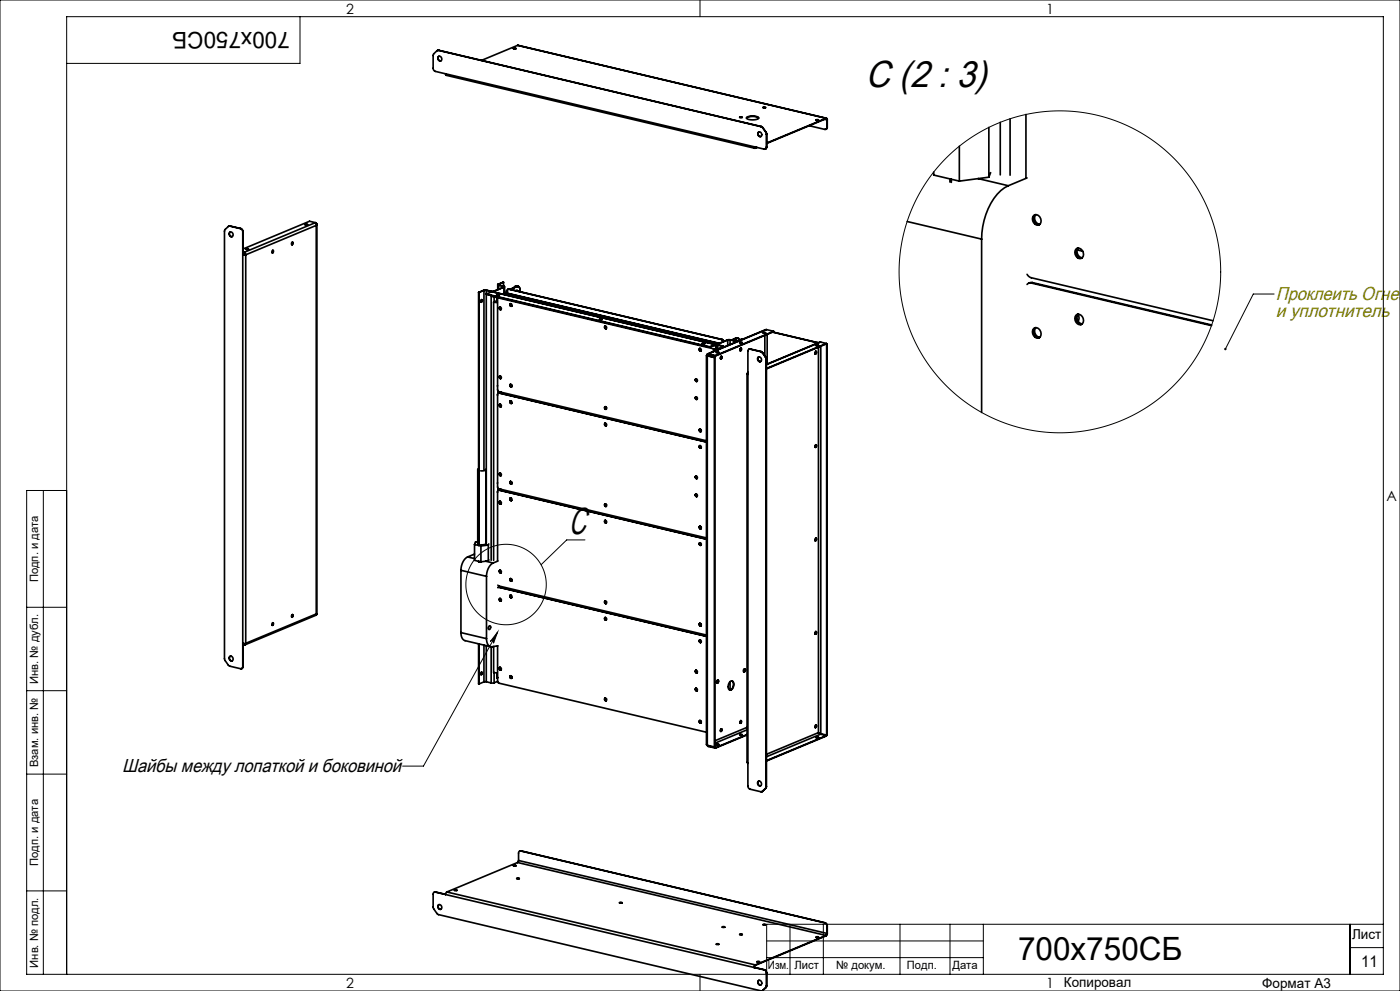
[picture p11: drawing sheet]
<svg xmlns="http://www.w3.org/2000/svg" width="420mm" height="297mm" viewBox="0 0 420 297" stroke-linecap="round" stroke-linejoin="round" font-family="sans-serif">
<g fill="none" stroke="#000" stroke-width=".3">
<path d="M0 0h420v297h-420zM90 5v14h-70M210 0v5M382.2 88.1h-6.2l-8.4 16.5M13 147v145M20 147h-12v145h407v-287h-395v287M175.5 161.8h-5.5l-7.7 7.5M8 182h12M149.3 189.4l-1.2 3.4a.54 .54 0 0 0-.3-.7 .54 .54 0 0 0-.7 .1zM149.3 189.4l-22.3 40.2h-6.2M8 207h12M8 232h12"/>
<path d="M8 267h12M237 277v15M247 277v15M270 277v15M285 277v15M295 277v15M405 277v15M415 277h-185v15M210 292v5M230 287h65M230 282h65M405 284h10"/>
<circle cx="318" cy="81.5" r="48.2"/>
<circle cx="151.8" cy="175.2" r="12.1"/>
</g>
<path d="M149.3 189.4l-1.2 3.4a.54 .54 0 0 0-.3-.7 .54 .54 0 0 0-.7 .1zM367.4 104.3l-.1 .4 .1 .2 .2-.3-.2 .3a.36 .36 0 0 0 .6-.3 .36 .36 0 0 0-.6-.3z" fill="#000"/>
<g fill="none" stroke="#000" stroke-width=".5">
<path d="M131.6 15.1l-.5 .1-1.1 1.3v4.1l.6 .8 98.7 23.3a.56 .56 0 0 0 .6-.6M131.6 15.1l96.7 22.9M131.6 15.1h-.4M131.6 15.1h.1M131.6 15.1l96.8 22.8M131.7 16.9a.79 .79 0 0 0-.2 .9 .79 .79 0 0 0 .8 .4M154 14.5h.1a.36 .36 0 0 1 .4-.2 .36 .36 0 0 1 .2 .3zM154.1 14.6h.7M155.3 13.6l92.6 21.8M155.3 13.6l-10.8 4.5M155.4 13.6h-.1M133.7 22.1l.2 .5 92.5 21.8"/>
<path d="M221.9 35.1h.1a.36 .36 0 0 1 .3-.2 .36 .36 0 0 1 .3 .3zM221.9 35.2h.7M223.9 35.4a3.5 3.5 0 0 1 3.7 0M224.1 35.1l.8-.3h1.3a.98 .98 0 0 1 1.3 .7 3.4 3.4 0 0 1-3.6-.2zM227.7 39.5a.79 .79 0 0 0-.2 .9 .79 .79 0 0 0 .8 .5M228.3 38l.5 .3M228.4 37.9l.5 .4M228.4 37.9l-.1 .1M228.8 38.3l.9 1.3M228.9 38.3h-.1M228.9 38.3l.9 1.3M228.9 32.2l.1-.1a.36 .36 0 0 1 .4-.1 .36 .36 0 0 1 .2 .3z"/>
<path d="M228.9 32.3h.8M229.7 39.6l.2 .6M229.8 39.6l.2 .6M229.8 39.6h-.1M242.8 37.7l4.6 1.1a.56 .56 0 0 0 .7-.7M244.8 35.9h.1a.36 .36 0 0 1 .3-.1 .36 .36 0 0 1 .3 .2zM244.8 36h.7M247.4 35.8l.7 .1M247.8 35.5h.3l.1 .4M247.8 35.6l.3 .3M247.8 35.5v.1M247.8 35.5l-17.8 7.4"/>
<path d="M247.8 35.6l-17.8 7.4M248.1 35.9v2.2M248.2 38.1l-.4 .7M248.2 35.9v2.2M248.2 35.9h-.1M248.2 38.1h-.1M296.7 38.2v14.9M300.1 36.7v15.7M303 35.6v16.9M307.8 34.3v18.9M226.2 44l.1 .4h.3M226.3 44l.3 .3"/>
<path d="M226.4 44.2l.2 .1M226.6 44.3v.1M226.9 44.2l-.3 .1M227.1 44.2l-.5 .2M229.9 40.2v3.9M230 44l-.4 .7M230 40.2v3.8M230 40.2h-.1M230 44l-.1 .1M280.1 51.6v.9l7.7 1.8M285 53.6v1M285.4 53.7v1"/>
<path d="M287.8 43.8v10.5M293.5 53.5l9 2.2M293.5 53.5l-5.7 .8M296.7 53.1l-3.2 .4M297.2 51.7l-.5 1.4M302.5 55.7a15.3 15.3 0 0 0-7.3 10.4l-.6 3.7-.1 1.9M308.1 53.3l-5.6 2.4M68.9 69.7a.66 .66 0 0 1 1 .4 .66 .66 0 0 1-.7 .8l-.5-.7zM69 67.8h-.5l-1 1-.2 .5v128.1l.2 .5 1.3 1.7 3.4 .8a.56 .56 0 0 0 .6-.6M69 67.8l3.2 .7M69 67.7l-.4 .1M69 67.7v.1"/>
<path d="M69 67.7l3.2 .8M69.1 69.5a.79 .79 0 0 0-.2 .9 .79 .79 0 0 0 .8 .5M72.2 68.5l.4 .4 .2 .6M72.2 68.5l.5 .3 .2 .6M72.2 68.5h.1M72.8 69.5v130.3M72.9 69.4l-.1 .1M72.9 69.4v7M72.9 75.6h.3M72.9 75.7l.3 .1M73.2 75.6l.5 .8M73.2 75.8l.4 .5"/>
<path d="M73.2 75.6v.2M73.6 76.3l-.7 .1M73.6 76.3l.1 .1M73.7 76.4h-.8M73.7 76.4v116.4M73.8 74.6h.1a.36 .36 0 0 1 .3-.2 .36 .36 0 0 1 .3 .3zM73.8 74.7h.7M81.7 75.1l.1-.1a.34 .34 0 0 1 .2 .5 .34 .34 0 0 1-.4 .1zM81.8 75l.1 .4-.2 .4M87.6 72.6h.1a.34 .34 0 0 1 .2 .4 .34 .34 0 0 1-.4 .2zM87.7 72.6l.1 .4-.3 .3M91.5 67.3l.1-.1a.36 .36 0 0 1 .3-.1 .36 .36 0 0 1 .3 .3z"/>
<path d="M91.5 67.4h.7M94.6 66.7l.4 .3-.1 .5M94.6 66.7l-21.4 8.9M94.6 66.7l-1.7-.4-20 8.3M94.9 67.5l-21.2 8.9M94.9 67.5v116.5M94.9 66.9v.6M95 67.2v116.9M272.1 66.4l22.4 5.3M294.5 71.7v51.9M310.1 64.6a1.6 1.6 0 0 1 2.1 .8 1.6 1.6 0 0 1-.7 2.1 1.77 1.77 0 0 1-1.6-1 1.77 1.77 0 0 1 .2-1.9zM310.6 64.3a1.76 1.76 0 0 0-.4 1.9 1.76 1.76 0 0 0 1.6 1.1"/>
<path d="M310.7 64.3a1.82 1.82 0 0 0 1.3 2.9M322.8 74.6a1.6 1.6 0 0 1 2.1 .8 1.6 1.6 0 0 1-.6 2.1 1.77 1.77 0 0 1-1.7-1 1.77 1.77 0 0 1 .2-1.9zM323.2 74.9l1.6 .4M323.3 74.4a1.76 1.76 0 0 0-.4 1.9 1.76 1.76 0 0 0 1.6 1.1M323.5 74.4a1.82 1.82 0 0 0 1.2 2.9M143.6 87.6l.1 .1M143.6 87.6v75.9M143.7 87.7v75.8M144.3 89.9l.1-.1a.34 .34 0 0 1 .3 .4 .34 .34 0 0 1-.5 .2zM144.5 89.8l.1 .4-.3 .4M145.1 87h.1M145.1 87l-1.5 .6"/>
<path d="M145.2 87l-1.5 .7M145.2 87v53.7M145.9 87h-.7M145.9 87l1.4 .3M145.9 87v75.8M145.9 88.1l67 15.8M145.9 88.1l67 16M146 87h-.9M146 87l1.4 .3M146 87h-.1M147.3 87.3v.2M147.3 88.6v79.3"/>
<path d="M147.4 87.3h-.1M147.6 87.4l67.1 15.8M147.6 87.4l-1.7 .7M147.7 87.4h-.1M147.9 88.7v.2l66.9 15.8M148.1 90.5l1.1 .1M148.1 90.5v77.4M148.1 87.3h-.7M148.1 87.3h.1M148.2 87.3h-.9M148.2 87.3v.2M148.2 89v1.5"/>
<path d="M149 88.4l.1-.1a.36 .36 0 0 1 .4-.1 .36 .36 0 0 1 .2 .3zM149 88.5h.8M149.1 89.2v1.3M149.1 90.2l-1 .3M149.2 89.2l.1 .2M149.3 89.2v27.6l.2 .5 62.4 14.8M149.3 85.3v1.5M149.4 85.2l-.1 .1 .3 .2M149.4 85.2h.2M149.6 85.2v.3M149.6 85.2v1.5M149.6 85.5l1.5 .3"/>
<path d="M149.9 92.1v.3l.4 .4-.4-.3zM151.1 84.6l-1.7 .6M151.1 84.6l-1.5 .6M151.1 84.6l-.1 1.5M151.1 85.8l.3 .1-.2 .2M151.1 85.8v.2M151.1 86l-3 1.3M151.1 86l.1 .1M151.2 86.1l-3 1.2M151.2 86.1v1.8M151.3 87.9h.1M151.3 87.9l-.6 .2"/>
<path d="M151.4 85.9v2M151.4 87.9l-.6 .3M151.4 87.9v.1M151.5 87.8l.2 .1M151.5 87.8l-.2 .1M151.5 87.8l.1 .1M151.6 87.9h-.2M151.6 87.9h.1M151.8 87.8l64 15.1M151.8 87.8l-.8 .4M151.9 87.2l-.1 .6M152.1 87.1l-.1 .1 .2 .2"/>
<path d="M152.1 87.1h.1M152.2 87.1v.2M152.2 87v.9M152.2 87.1h.1M152.2 87l-.1 .1M152.6 86.7l-.4 .3M152.6 86.7l64 15.1M152.7 86.6l-.3 .1M152.7 86.6l-.1 .1M152.7 86.6l64 15.1M153.1 91l-.1 .5 .5 .3a.44 .44 0 0 1-.4-.3 .44 .44 0 0 1 .1-.5zM153.2 91v.5"/>
<path d="M153.2 91l-.1 .4 .4 .3M154.6 85.8l-.5 .5M154.6 85.8l.2 .1M154.8 85.8h.6M154.8 85.8h-.2M154.8 85.8h.2M154.8 85.9l-.2 .1M154.9 87.2l.2-.2 .2 .2M154.9 87.2h.1M154.9 85.9h.1M154.9 85.9l-1.9 .8M155 85.8a.89 .89 0 0 1 1 1.2v.4a1.07 1.07 0 0 0-1-1.5"/>
<path d="M155 85.8l-.2 .1M155 85.9l-1.9 .8M155.1 87l.1 .2zM155.4 85.9h-.5M179.8 95.7l.1-.1a.36 .36 0 0 1 .4-.1 .36 .36 0 0 1 .3 .3zM179.9 95.7h.7M181.6 97.7a.44 .44 0 0 0-.1 .5 .44 .44 0 0 0 .4 .3M181.6 97.7l-.1 .4 .4 .3M228.9 99.7h.1a.36 .36 0 0 1 .4-.2 .36 .36 0 0 1 .2 .3zM228.9 99.8h.8M229.4 99.8v.1M229.7 98.8l-17.4 7.3"/>
<path d="M229.9 98.8h-.2M229.9 98.8l2.2 .5M229.9 98.8l-17.4 7.3M231.8 99.5l13.4 3.2M231.9 99.5l13.4 3.2M232.1 99.3l-17.5 7.3M232.1 99.3l-17.5 7.4M308.1 82.2l.7 .7 .6 .3 54.5 12.9M309.4 84.8h-.6l-.7 .5M309.4 84.8l54 12.8M309.7 84.7l-1.1 .2M309.7 84.7l-.3 .1"/>
<path d="M309.7 84.7l53.8 12.7M310.1 98.5a1.6 1.6 0 0 1 2.1 .7 1.6 1.6 0 0 1-.7 2.1 1.77 1.77 0 0 1-1.6-1 1.77 1.77 0 0 1 .2-1.8zM310.6 98.2a1.76 1.76 0 0 0-.4 1.9 1.76 1.76 0 0 0 1.6 1.1M310.7 98.2a1.82 1.82 0 0 0 1.3 2.9M322.8 94.4a1.6 1.6 0 0 1 2.1 .8 1.6 1.6 0 0 1-.6 2.1 1.77 1.77 0 0 1-1.7-1 1.77 1.77 0 0 1 .2-1.9zM323.2 94.3a1.79 1.79 0 0 0 1.3 2.9 1.76 1.76 0 0 1-1.6-1.1 1.76 1.76 0 0 1 .4-1.9zM323.4 94.2a1.77 1.77 0 0 1 0 2.1M323.5 94.2a1.82 1.82 0 0 0 1.2 2.9M149.2 118.4l.1 .1M149.3 115.6l-.1 .1M149.5 117.3v.5h.3M149.6 117.4v.4"/>
<path d="M149.7 117.8l-.4 .4v27.7l.2 .5 62.4 14.8M149.7 117.8l62.2 14.7M149.8 117.8h-.1M149.8 117.8l62.1 14.6M149.9 112.7v.4l.4 .3-.4-.3zM150.1 117.5l-.5 .2M150.2 117.5l-.5 .2M150.4 117.6l-.6 .2M153.1 115.3l.4 .1M153.2 115.2a.44 .44 0 0 0-.1 .5 .44 .44 0 0 0 .4 .2M153.2 115.2l-.1 .4 .4 .3M208.7 119v.4l.4 .3a.44 .44 0 0 1-.4-.3 .44 .44 0 0 1 .1-.5z"/>
<path d="M208.8 113.6a.44 .44 0 0 0-.1 .4 .44 .44 0 0 0 .4 .3M208.8 113.5v.5l.3 .3M208.8 118.9v.4l.3 .3M209.2 114.2h.1M209.9 104.5l.1-.1a.44 .44 0 0 0-.1 .5 .44 .44 0 0 0 .4 .3l-.5-.3zM210 104.4l-.1 .4 .4 .4M210.7 102.9a.36 .36 0 0 1 .4-.2 .36 .36 0 0 1 .3 .3zM210.7 103h.7M211.9 106.6v116.5l.3 .3M212.1 106.5l.1 .1M212.1 106.5h.1M212.2 106.5v.1"/>
<path d="M212.2 106.5v116.9M212.2 106.6l2.2 .5M212.5 106.1h-.3l-.1 .4M212.5 106.2l-.3 .3M212.5 106.1l2.1 .5M212.5 106.2l2.1 .5M212.5 106.1v.1M212.8 106.3l-.6 .2M212.9 103.9v.2M214.1 104.5v.8M214.1 103.6l.7 .1M214.1 104.6v.7"/>
<path d="M214.4 104.6l-.1 .1M214.4 104.6l-.3 .2M214.4 107.1l-.1 116.8M214.5 103.4l.3 .3M214.5 103.3h.3l.1 .4M214.5 103.3l-1.6 .6M214.5 103.3v.1M214.5 103.4l-1.6 .7M214.6 106.6v.1M214.8 103.3l.3 .1M214.8 103.7v1M214.9 105.6v-.1a.36 .36 0 0 1 .4-.1 .36 .36 0 0 1 .3 .3z"/>
<path d="M214.9 104.5l.1 .4M214.9 103.7h-.1M214.9 103.7h.1M214.9 104.5h.1M214.9 104.5l.2 .1M214.9 103.7l-.1 1M214.9 105.7h.7M215.1 103.5l-.2 .2M215.1 103.2v1.7M215.2 103.1l-.1 .2 .2 .1M215.2 103.1l.1 .1M215.3 103.2l.1 .2"/>
<path d="M215.3 103.2v1.6M215.3 103.4l1.5 .4M215.4 104.6v.2M215.4 104.6h.1M215.4 103.4h-.1M215.4 103.4l1.5 .3M215.5 104.6v.1M216.3 106.9l.1-.1a.34 .34 0 0 1 .2 .4 .34 .34 0 0 1-.5 .2zM216.3 106.8l-.1 .7M216.4 106.8l.1 .4-.3 .4M216.6 101.8l.4 .6M216.7 101.7l.4 .6"/>
<path d="M216.7 101.7l-.1 .1M216.8 103.8l.1 .2M216.8 103.8v.2M216.9 103.7l.2 .2-.1 .1M216.9 103.7l-.1 .1M216.9 104l-1.5 .6M216.9 104h.1M217 102.4h.1M217 104l-1.5 .6M217 104v.1M217.1 102.3l-.1 .1M217.1 102.3v.1"/>
<path d="M217.1 103.9v.1M218.2 101.9l-3 1.2M218.2 101.9h.1M218.3 101.9l-3 1.3M218.3 101.9v1.6M219 101.9h-.7M219 101.9h-.8M219 101.9l1.6 .3M219 101.9v1.3M220.4 101.6l-.9 .3M220.5 102.2v.4M220.6 102.2h-.1"/>
<path d="M220.6 101.4h.1M220.8 101.4h-.2M220.8 101.4h.7M220.8 101.4h.3M220.8 101.4l-1.4 .5M220.9 101.5l-.5 .1-.4 .4M220.9 101.5l-.6 .6M221.1 101.4l.6 .1 .3 .4M221.1 101.4l-.2 .1M221.3 102.2h-.7M221.3 102.2h.1M221.4 102.2h-.9"/>
<path d="M221.4 102.2v.1M221.9 102.6h.1a.36 .36 0 0 1 .3-.1 .36 .36 0 0 1 .3 .3zM221.9 102.7h.7M222.1 104.5v.5M222.1 104.4l.1-.1a.34 .34 0 0 1 .3 .5 .34 .34 0 0 1-.5 .2zM222.3 104.3l.1 .5-.3 .3 .1-.7M222.9 101.6l-1.5 .6M222.9 101.6l-1.6 .6M222.9 101.6h.1M224.1 112v116.5l.3 .1M224.2 111.9l-.1 .2 .3 .1M224.2 111.9l.1 .1"/>
<path d="M224.3 112l.1 .1M224.3 112v.1M224.4 111.6l-.2 .3M224.4 111.8l-.1 .2M224.4 111.9l-.1 .1M225 104.6a.56 .56 0 0 0-.6 .7v130.3l.5 .9 3.3 .8 .5-.1M225 104.6l3.2 .8M225.1 104.6l-.4 .1M225.1 104.6l3.2 .8M225.1 104.6h-.1M227.4 107.1a.66 .66 0 0 1 1 .4 .66 .66 0 0 1-.7 .8l-.4-.5zM227.6 107a.79 .79 0 0 0-.2 .9 .79 .79 0 0 0 .8 .5"/>
<path d="M228.2 105.4l.5 .3M228.3 105.4l.5 .3M228.3 105.4h-.1M228.7 105.7l1 1.4M228.8 105.7h-.1M228.8 105.7l.9 1.3M229.4 100.5v6.1M229.7 107.1l.2 .6M229.7 107l.2 .7M229.7 107v.1M229.9 107.7v128.1M229.9 107.7v128"/>
<path d="M229.9 107.7h.1M230.1 100.2v8.9M244.6 105.4l.1-.1a.34 .34 0 0 1 .2 .4 .34 .34 0 0 1-.4 .2zM244.7 105.3l-.2 .7M244.8 105.3v.4l-.2 .4 .2-.4zM244.8 103.5l.1-.1a.36 .36 0 0 1 .3-.1 .36 .36 0 0 1 .3 .3zM244.8 103.6h.7M245.2 102.7l.2 .1M245.2 102.7v.1M245.3 102.7h.2M245.3 102.7h-.1M245.5 103.6h.1"/>
<path d="M245.5 104.1v115.5M246.2 102.5l-16.3 6.7M246.2 102.5l1.7 .4M246.2 102.5l-16.3 6.8M246.2 103.8v116.1M247.8 103.1h.2M247.9 103.1h.2M247.9 102.9l-18 7.5M247.9 102.9l-18 7.7M248 103.1v117.2M248.1 103.1l-.1 117.2M248.1 103.1h-.1"/>
<path d="M149.9 121.2v.3l.4 .4-.4-.3zM153.1 120.2l-.1 .4 .5 .3a.44 .44 0 0 1-.4-.3 .44 .44 0 0 1 .1-.5zM153.2 120.1v.6M153.2 120.1l-.1 .4 .4 .4M181.5 121.9v.4l.4 .3-.5-.3zM181.5 122l.4 .1M181.6 126.8a.44 .44 0 0 0-.1 .5 .44 .44 0 0 0 .4 .3M181.6 126.8l-.1 .4 .4 .4M209.9 133.6l-.1 .4 .5 .3a.44 .44 0 0 1-.4-.3 .44 .44 0 0 1 .1-.4zM209.9 128.7l.4 .1M210 128.6a.44 .44 0 0 0-.1 .5 .44 .44 0 0 0 .4 .2M210 133.5l-.1 .5 .4 .3"/>
<path d="M210 128.6l-.1 .4 .4 .3M244.6 133.4l.1-.1a.34 .34 0 0 1 .2 .4 .34 .34 0 0 1-.4 .2zM244.7 133.3l-.2 .7M244.8 133.3v.4l-.2 .4 .2-.4zM143.3 140.7v22.2l.3 .2M143.6 140.5l-.3 .2 .3 .3M145.8 140.7a1.2 1.2 0 0 1-1.6 .4M145.8 140.7v22.2l-.5 .3-1.1 .1M149.2 147.5l.1 .1M149.3 144.7l-.1 .1M149.5 146.4v.5h.2M149.6 146.5v.4l.5-.3"/>
<path d="M149.7 146.9l-.4 .4v20.8M149.7 146.9l62.2 14.7M149.9 150.3v.4l.4 .3-.4-.3zM149.9 141.8v.4l.4 .3-.4-.3zM150.2 146.6l-.5 .3M150.4 146.7l-.6 .2M153.1 149.3l-.1 .4 .5 .3a.44 .44 0 0 1-.4-.3 .44 .44 0 0 1 .1-.5zM153.1 144.4l.4 .1M153.2 144.3a.44 .44 0 0 0-.1 .5 .44 .44 0 0 0 .4 .2M153.2 149.3v.5M153.2 144.3l-.1 .4 .4 .3M153.2 149.2l-.1 .4 .4 .4"/>
<path d="M181.5 151v.4l.4 .4-.5-.4zM181.5 151.1l.4 .1M181.6 156a.44 .44 0 0 0-.1 .4 .44 .44 0 0 0 .4 .3M181.6 156l-.1 .4 .4 .3M208.8 148a.44 .44 0 0 0-.1 .5 .44 .44 0 0 0 .4 .3M208.8 142.7a.44 .44 0 0 0-.1 .4 .44 .44 0 0 0 .4 .3M208.8 142.7v.4l.3 .3M208.8 148v.4l.3 .4M209.2 143.3h.1M209.9 157.8l.4 .1M210 157.7a.44 .44 0 0 0-.1 .5 .44 .44 0 0 0 .4 .3M210 157.7l-.1 .4 .4 .3"/>
<path d="M138.3 170.9l7.6 1.8M138.3 170.9v18.7M140.3 166.9a4.4 4.4 0 0 0-2 4M140.3 166.9l2.1 .5M142.4 163.2l1.9 .4M142.4 163.2v4.7l1.9 .5M142.4 166.1l-2.1 .8M143.3 162.3l-.7 .1-.2 .8M143.6 168.2v.3M143.7 168.2v.3M144.3 163.6v4.8M145.7 168.2l2.3 .5"/>
<path d="M145.9 172.7v18.7M146.5 163.3l-2.2 .3M146.5 163.3v4.8M146.5 168.1l-2.2 .3M146.6 163l-.1 .3M146.6 167.8l-.1 .3M148 168.7a4.4 4.4 0 0 0-2.1 4M149.4 175.4l.3 .2 62.2 14.7M149.4 168.1l-1.4 .6M149.7 176l-.3 .1M149.7 176h-.2M149.7 176l62.2 14.7"/>
<path d="M150.3 171.6l-.4-.3 .1-.4a.44 .44 0 0 0-.1 .5 .44 .44 0 0 0 .4 .2M153.1 178.4l-.1 .4 .5 .3a.44 .44 0 0 1-.4-.3 .44 .44 0 0 1 .1-.4zM153.1 173.5l.4 .1M153.2 173.4a.44 .44 0 0 0-.1 .5 .44 .44 0 0 0 .4 .3M153.2 178.4v.5M153.2 178.4l-.1 .4 .4 .3M153.2 173.4l-.1 .4 .4 .3M209.9 162.7l-.1 .4 .5 .3a.44 .44 0 0 1-.4-.3 .44 .44 0 0 1 .1-.4zM210 162.7l-.1 .4 .4 .3M244.6 161.4l.1-.1a.34 .34 0 0 1 .2 .4 .34 .34 0 0 1-.4 .2zM244.7 161.3l-.2 .7M244.8 161.3v.4l-.2 .4 .2-.4z"/>
<path d="M68.9 196.8a.66 .66 0 0 1 1 .4 .66 .66 0 0 1-.7 .8l-.5-.7zM69.1 196.7a.79 .79 0 0 0-.2 .9 .79 .79 0 0 0 .8 .4M72.9 199.7l-.4 .7M72.9 192.9v6.8M72.9 199.7l-.1 .1M72.9 193.1l.3 .1M72.9 193.2l.3 .1M73.2 193.2v.1M73.5 193l-.3 .2M73.6 192.8l-.4 .4M73.7 192.8h-.9M73.7 192.8l-.1 .4-.4 .1"/>
<path d="M81.7 186.7l.1-.1a.34 .34 0 0 1 .2 .5 .34 .34 0 0 1-.4 .2zM81.8 186.6l.1 .5-.2 .3M87.6 184.3l.1-.1a.34 .34 0 0 1 .2 .4 .34 .34 0 0 1-.4 .2zM87.7 184.2l.1 .4-.3 .4M94.9 184l.1 .1M94.9 184v.3l-21.4 9M94.9 184l-21.2 8.8M95 184.1h.1M138.3 189.6a2.28 2.28 0 0 0 1.2 2.4l4.1 1 .1 12M138.3 189.6l7.6 1.8M145.2 193.3v11.1M145.9 193.5v10.8"/>
<path d="M145.9 191.4a1.92 1.92 0 0 0 1.7 2.4l1.8-.3M146.7 187.7l.1-.1a.54 .54 0 0 1 .4 .6 .54 .54 0 0 1-.6 .4l-.1-.4zM147.2 193.8l-3.5-.8v12M147.3 193.8v10.9M148.1 193.8v7.7l1.1 .1M149.3 193.6v10.6l.3 .5 62.3 14.7M150.3 180.1l-.4-.3 .1-.4a.44 .44 0 0 0-.1 .4 .44 .44 0 0 0 .4 .3M181.5 185.1l-.1 .4 .5 .3a.44 .44 0 0 1-.4-.3 .44 .44 0 0 1 .1-.4zM181.5 180.3h.4M181.6 185.1l-.1 .4 .4 .3M181.9 180.8l-.4-.3 .1-.4a.44 .44 0 0 0-.1 .5 .44 .44 0 0 0 .4 .3M209.9 191.8h.1a.44 .44 0 0 0-.1 .5 .44 .44 0 0 0 .4 .2l-.5-.3z"/>
<path d="M209.9 187l.4 .1M210 186.8l-.1 .4 .4 .4a.44 .44 0 0 1-.4-.3 .44 .44 0 0 1 .1-.5M210 191.8l-.1 .4 .4 .3M244.6 189.4l.1-.1a.34 .34 0 0 1 .2 .4 .34 .34 0 0 1-.4 .2zM244.7 189.3l-.2 .7M244.8 189.3v.4l-.2 .4 .2-.4zM144.3 201.5l.1-.1a.34 .34 0 0 1 .3 .5 .34 .34 0 0 1-.5 .2zM144.5 201.4l.1 .5-.3 .3M145.2 204.4l-1.5 .6M145.9 204.3l-.7 .1M145.9 204.3l1.4 .4M148.2 204.6l-.9 .1"/>
<path d="M148.2 201.6v3M149.1 201.6v1.5M149.1 203.1h.2M149.3 203l-.2 .1M149.3 203.1h.1M149.3 203v.1M149.3 204.2l-1.1 .4M150.3 200.7l-.4-.3 .1-.4a.44 .44 0 0 0-.1 .5 .44 .44 0 0 0 .4 .3M153.1 202.7l.4 .1M153.2 202.5a.44 .44 0 0 0-.1 .5 .44 .44 0 0 0 .4 .3M153.2 202.5l-.1 .4 .4 .3M181.5 209.4l.4 .1"/>
<path d="M181.9 210l-.4-.4 .1-.4a.44 .44 0 0 0-.1 .5 .44 .44 0 0 0 .4 .3M208.7 200.9v.4l.4 .3a.44 .44 0 0 1-.4-.2 .44 .44 0 0 1 .1-.5zM208.8 206.3a.44 .44 0 0 0-.1 .5 .44 .44 0 0 0 .4 .2M208.8 200.9v.4l.3 .3M208.8 206.3v.4l.3 .3M209.9 216.1l.4 .1M210 215.9l-.1 .4 .4 .4a.44 .44 0 0 1-.4-.3 .44 .44 0 0 1 .1-.5M215.1 204.1v.6M215.1 204v.7M215.1 203.9l.1-.1a.43 .43 0 0 1 .4 .5 .43 .43 0 0 1-.5 .4zM215.3 204.6v-.8a.64 .64 0 0 1-.2 .9M215.4 203.8v.7"/>
<path d="M216.3 218.5l.1-.1a.34 .34 0 0 1 .2 .5 .34 .34 0 0 1-.5 .2zM216.3 218.4l-.1 .7M216.4 218.4l.1 .4-.3 .4M219 204.3v2.5M219 204.3a.7 .7 0 0 1 .9-.1 .7 .7 0 0 1 .2 .9 1.25 1.25 0 0 1-1.4 1.6 2 2 0 0 1 .3-2.4zM219.6 204.1a1.7 1.7 0 0 1-.7 2.7M222.1 216h.1a.34 .34 0 0 1 .3 .4 .34 .34 0 0 1-.5 .2zM222.2 216l-.2 .7M222.3 216l.1 .4-.3 .3M223.2 200.6l.1-.1a.43 .43 0 0 1 .3 .5 .43 .43 0 0 1-.5 .3zM223.4 200.4a.64 .64 0 0 1-.3 1M224.1 218l-9.7 4"/>
<path d="M224.1 218.7l-9.7 4.1M244.6 217.4l.1-.1a.34 .34 0 0 1 .2 .4 .34 .34 0 0 1-.4 .2zM244.7 217.3l-.2 .7M244.8 217.3v.4l-.2 .3 .2-.3zM245.5 219.6l.7 .3M245.5 219.6l.7 .4M245.5 219.6l-15.6 6.5M245.6 219.7h.1M246.2 219.9l1.8 .4M212.1 223.3l.4 .4M212.2 223.4l2.1 .5M212.3 223.4l.2 .2"/>
<path d="M212.5 223.6v.1M212.5 223.6l2.1 .5M212.5 223.7l2.1 .5M212.7 223.5l-.2 .1M214.6 224.1v.1M214.9 223.1v-.1a.36 .36 0 0 1 .4-.1 .36 .36 0 0 1 .3 .3zM214.9 223.2h.7M221.9 220.2l.1-.1a.36 .36 0 0 1 .3-.1 .36 .36 0 0 1 .3 .3zM221.9 220.3h.7M224.1 220.1l-9.5 4M224.1 220.3l-9.5 3.9M224.3 228.6l.1 .2"/>
<path d="M227.4 234.2a.66 .66 0 0 1 1 .5 .66 .66 0 0 1-.7 .8l-.4-.5zM227.6 234.1a.79 .79 0 0 0-.2 .9 .79 .79 0 0 0 .8 .5M228.7 237.2l-.1 .1M229.7 236.2l-1 1M229.9 235.8l-.2 .4M229.9 235.7l-.2 .5M229.9 235.7v.1M244.8 221l.1-.1a.36 .36 0 0 1 .3-.1 .36 .36 0 0 1 .3 .3zM244.8 221.1h.7M246.2 220l1.7 .5M246.2 220l-16.3 6.8M247.9 220.5l-18 7.6"/>
<path d="M247.9 220.5l-18 7.4M154 259.4l.1-.1a.36 .36 0 0 1 .4-.1 .36 .36 0 0 1 .2 .3zM154.1 259.5h.7M155.3 258.5l-21.2 8.8M155.3 258.5l92.5 21.8M155.6 257.9l-.3 .6M155.6 257.9l92.5 21.8M156.2 255a.56 .56 0 0 0-.6 .7v2.2M156.2 255l-.3 .1M156.2 255l91.3 21.5M130.6 267.4a.56 .56 0 0 0-.7 .6l.1 4.1 1.1 1.7 .5 .3 96.7 22.9 .5-.2M130.6 267.4l98.7 23.3"/>
<path d="M130.7 267.3l-.4 .1M130.7 267.3l-.1 .1M131.7 271.1a.79 .79 0 0 0-.2 .9 .79 .79 0 0 0 .8 .5M134.1 267.3l-.4 .8-3-.8M134.1 267.3l92.5 21.9M136.3 266.8l.1-.1a.36 .36 0 0 1 .4-.1 .36 .36 0 0 1 .2 .3zM136.3 266.9h.8M155 263.2h.1a.36 .36 0 0 1 .4-.2 .36 .36 0 0 1 .2 .3zM155 263.3h.8M185.8 270.5h.1a.36 .36 0 0 1 .4-.2 .36 .36 0 0 1 .2 .3zM185.9 270.6h.7M216.6 277.8h.1a.36 .36 0 0 1 .4-.2 .36 .36 0 0 1 .3 .3z"/>
<path d="M216.7 277.9h.7M228.9 277.1l.1-.1a.36 .36 0 0 1 .4-.1 .36 .36 0 0 1 .2 .3zM228.9 277.2h.8M247.5 276.5l.6 1M247.5 276.5l.5 .4 .2 .6M248.1 279.7l-.3 .6M248.1 277.5v2.2M248.2 279.7l-.4 .8M248.2 277.5h-.1M248.2 279.7h-.1M248.2 277.5v2.2M214.9 282.9a.36 .36 0 0 1 .4-.2 .36 .36 0 0 1 .3 .3z"/>
<path d="M214.9 283h.7M221.9 280h.1a.36 .36 0 0 1 .3-.2 .36 .36 0 0 1 .3 .3zM221.9 280.1h.7M226.3 289.9l3 .7M226.6 289.2l-.3 .7M226.6 289.3l-.3 .6M226.6 289.2v.1M227.1 288.2h.1a.36 .36 0 0 1 .3-.2 .36 .36 0 0 1 .3 .3zM227.1 288.3h.7M227.7 293.8a.79 .79 0 0 0-.2 .9 .79 .79 0 0 0 .8 .5M228.8 296.8l-.2 .1M229.3 290.7l.4 .3 .2 .6"/>
<path d="M229.3 290.6l.5 .4 .2 .6M229.3 290.6v.1M229.8 295.9l-1 .9M229.9 295.4l-.1 .5M229.9 291.6v3.8M230 295.4l-.2 .5M230 291.6h-.1M230 295.4h-.1M230 291.6v3.8M244.8 280.8h.1a.36 .36 0 0 1 .3-.2 .36 .36 0 0 1 .3 .3zM244.8 280.9h.7M247.8 280.3l-21.2 8.9"/>
<path d="M247.8 280.3v.2M247.8 280.5l-21.2 8.8"/>
<circle cx="132" cy="17.6" r=".67"/>
<circle cx="227.9" cy="40.2" r=".67"/>
<circle cx="150" cy="92.4" r=".38"/>
<circle cx="153.2" cy="91.4" r=".36"/>
<circle cx="181.6" cy="98.1" r=".36"/>
<circle cx="150" cy="113.1" r=".38"/>
<circle cx="153.2" cy="115.6" r=".38"/>
<circle cx="209" cy="119.3" r=".38"/>
<circle cx="209" cy="113.9" r=".38"/>
<circle cx="210" cy="104.9" r=".36"/>
<circle cx="150" cy="121.5" r=".38"/>
<circle cx="153.2" cy="120.6" r=".36"/>
<circle cx="181.6" cy="122.3" r=".38"/>
<circle cx="181.6" cy="127.3" r=".36"/>
<circle cx="210" cy="129" r=".38"/>
<circle cx="210" cy="134" r=".36"/>
<circle cx="150" cy="142.2" r=".38"/>
<circle cx="150" cy="150.7" r=".38"/>
<circle cx="153.2" cy="144.7" r=".38"/>
<circle cx="153.2" cy="149.7" r=".36"/>
<circle cx="181.6" cy="151.4" r=".38"/>
<circle cx="181.6" cy="156.4" r=".36"/>
<circle cx="209" cy="143" r=".38"/>
<circle cx="209" cy="148.4" r=".38"/>
<circle cx="210" cy="158.1" r=".38"/>
<circle cx="150" cy="171.3" r=".38"/>
<circle cx="150" cy="179.8" r=".38"/>
<circle cx="153.2" cy="173.8" r=".38"/>
<circle cx="153.2" cy="178.8" r=".36"/>
<circle cx="210" cy="163.1" r=".36"/>
<circle cx="181.6" cy="180.5" r=".38"/>
<circle cx="181.6" cy="185.5" r=".36"/>
<circle cx="210" cy="187.2" r=".38"/>
<circle cx="210" cy="192.2" r=".36"/>
<circle cx="150" cy="200.4" r=".38"/>
<circle cx="153.2" cy="202.9" r=".38"/>
<circle cx="181.6" cy="209.6" r=".38"/>
<circle cx="209" cy="201.3" r=".38"/>
<circle cx="209" cy="206.7" r=".38"/>
<circle cx="210" cy="216.3" r=".38"/>
<circle cx="132" cy="271.9" r=".67"/>
<circle cx="227.9" cy="294.4" r=".67"/>
</g>
<g font-size="11.2">
<text x="259.6" y="26">C (2 : 3)</text>
<text x="170.5" y="160.1">C</text>
</g>
<text font-size="9.6" x="305.4" y="287.8">700x750СБ</text>
<text font-size="6.9" x="86.9" y="9.4" transform="rotate(-180 86.9 9.4)">700x750СБ</text>
<g font-size="5.6" fill="#808000">
<text x="382.8" y="90">Проклеить Огнез</text>
<text x="382.8" y="94.9">и уплотнитель</text>
</g>
<text font-size="5.6" x="36.6" y="231.4">Шайбы между лопаткой и боковиной</text>
<text font-size="4.8" x="408.3" y="289.7">11</text>
<g font-size="4.2">
<text x="103.8" y="4.2">2</text>
<text x="313.8" y="4.2">1</text>
<text x="415.9" y="150.2">A</text>
<text x="103.8" y="296.2">2</text>
<text x="313.8" y="296.2">1</text>
</g>
<g font-size="4.1">
<text x="405.6" y="281.5">Лист</text>
<text x="319.2" y="295.9">Копировал</text>
<text x="378.7" y="296">Формат А3</text>
</g>
<g font-size="3.4">
<text x="11.4" y="174.5" transform="rotate(-90 11.4 174.5)">Подп. и дата</text>
<text x="11.4" y="205" transform="rotate(-90 11.4 205)">Инв. № дубл.</text>
<text x="11.4" y="229.9" transform="rotate(-90 11.4 229.9)">Взам. инв. №</text>
<text x="11.4" y="259.5" transform="rotate(-90 11.4 259.5)">Подп. и дата</text>
<text x="11.4" y="290" transform="rotate(-90 11.4 290)">Инв. № подл.</text>
<text x="230.4" y="290.4">Изм.</text>
<text x="238.3" y="290.4">Лист</text>
<text x="250.9" y="290.4">№ докум.</text>
<text x="272.1" y="290.4">Подп.</text>
<text x="285.7" y="290.5">Дата</text>
</g>
</svg>
